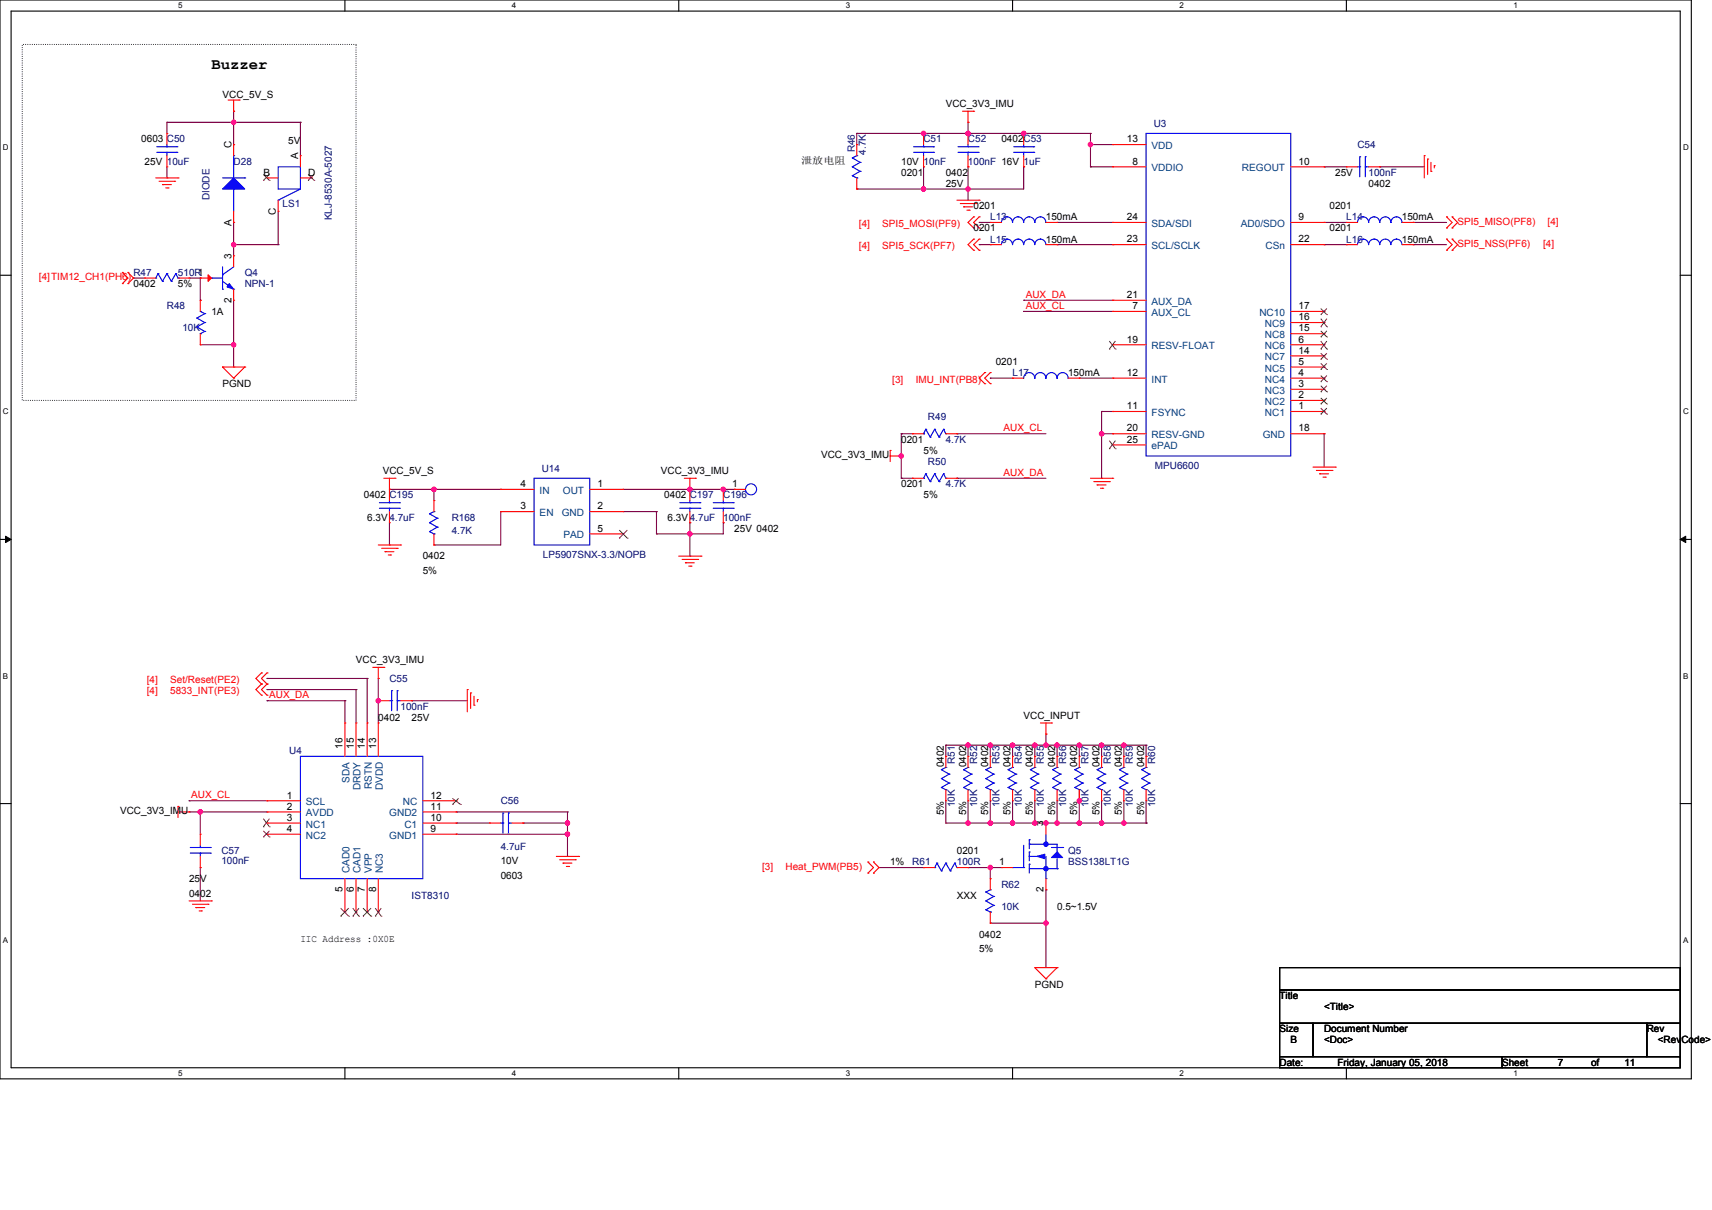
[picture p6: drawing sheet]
<svg xmlns="http://www.w3.org/2000/svg" width="297mm" height="210mm" viewBox="0 0 297 210" stroke-linecap="round" stroke-linejoin="round" font-family="sans-serif">
<path d="M0 0h293.4v187.2h-293.4zM1.9 1.9h289.6v183.4h-289.6z" fill="none" stroke="#000" stroke-width=".19"/>
<g fill="#fff">
<path d="M30.9 .2h.7v1.5h-.7z"/>
<path d="M30.9 185.5h.7v1.5h-.7z"/>
</g>
<path d="M59.8 0v1.9M59.8 185.3v1.9" fill="none" stroke="#000" stroke-width=".19"/>
<g fill="#fff">
<path d="M88.8 .2h.8v1.5h-.8z"/>
<path d="M88.8 185.5h.8v1.5h-.8z"/>
</g>
<path d="M117.8 0v1.9M117.8 185.3v1.9" fill="none" stroke="#000" stroke-width=".19"/>
<g fill="#fff">
<path d="M146.7 .2h.8v1.5h-.8z"/>
<path d="M146.7 185.5h.8v1.5h-.8z"/>
</g>
<path d="M175.7 0v1.9M175.7 185.3v1.9" fill="none" stroke="#000" stroke-width=".19"/>
<g fill="#fff">
<path d="M204.6 .2h.8v1.5h-.8z"/>
<path d="M204.6 185.5h.8v1.5h-.8z"/>
</g>
<path d="M233.6 0v1.9M233.6 185.3v1.9" fill="none" stroke="#000" stroke-width=".19"/>
<g fill="#fff">
<path d="M262.5 .2h.8v1.5h-.8z"/>
<path d="M262.5 185.5h.8v1.5h-.8z"/>
<path d="M.5 24.8h1v1.6h-1z"/>
<path d="M292 24.8h1v1.6h-1z"/>
<path d="M.5 70.7h1v1.5h-1z"/>
<path d="M292 70.7h1v1.5h-1z"/>
</g>
<path d="M0 47.8h1.9M291.5 47.8h1.9" fill="none" stroke="#000" stroke-width=".19"/>
<g fill="#fff">
<path d="M.5 116.5h.9v1.6h-.9z"/>
<path d="M292 116.5h.9v1.6h-.9z"/>
</g>
<path d="M0 93.6h1.9M291.5 93.6h1.9" fill="none" stroke="#000" stroke-width=".19"/>
<path d="M1 93.1l.9 .5-.9 .6zM291.5 93.6l.9-.5v1.1z" fill="#000" stroke="#000" stroke-width=".17"/>
<g fill="#fff">
<path d="M.5 162.4h.9v1.5h-.9z"/>
<path d="M292 162.4h.9v1.5h-.9z"/>
</g>
<path d="M0 139.5h1.9M291.5 139.5h1.9M222 167.9h69.5v3.9h-69.5zM222 171.8h69.5v5.8h-69.5zM222 177.6h5.8v5.8h-5.8zM227.8 177.6h57.9v5.8h-57.9zM285.7 177.6h5.8v5.8h-5.8zM222 183.4h38.6v1.9h-38.6zM260.6 183.4h30.9v1.9h-30.9z" fill="none" stroke="#000" stroke-width=".19"/>
<path d="M3.9 7.7h57.9v61.8h-57.9z" fill="none" stroke="#000" stroke-width=".19" stroke-dasharray="0 .4"/>
<g fill="none" stroke="#800040" stroke-width=".19">
<path d="M40.5 19.3h.1M40.5 19.3v5.8M29 21.2h.1M29 30.9h.1M29 21.2h23.1M29 21.2v2M29 29v1.9M40.5 21.2h.1M40.5 25.1h.1M40.5 38.6h.1M40.5 38.6v5.8M48.3 36.7v5.8"/>
<path d="M52.1 21.2h.1M52.1 21.2v5.8M148.6 23.2h.1M148.6 32.8h.1M148.6 23.2h40.6M148.6 23.2v1.9M160.2 23.2h.1M160.2 32.8h.1M160.2 29h.1M160.2 29v3.8M167.9 23.2h.1M167.9 21.2h.1"/>
<path d="M167.9 29h.1M167.9 32.8h.1M167.9 21.2v2M167.9 29v5.7M169.9 38.6h.1M169.9 38.6h1.9M177.6 23.2h.1M177.6 29h.1M177.6 29v3.8h-29M183.4 38.6h.1M183.4 38.6h9.6M189.2 23.2h.1"/>
<path d="M189.2 25.1h.1M189.2 29h.1M189.2 23.2v5.8M189.2 25.1h3.8M189.2 29h3.8M229.7 29h.1M229.7 38.6h.1M229.7 29h3.9M229.7 38.6h3.9M239.4 29h.1M239.4 29h7.7M245.2 38.6h.1"/>
<path d="M245.2 38.6h5.8M23.2 48.3h.1M23.2 48.3h1.9M32.8 48.3h1.9M34.7 52.1h.1M34.7 48.3h.1M34.7 48.3v3.8M34.7 59.8h5.8M40.5 59.8h.1M40.5 42.5h.1M40.5 42.5h7.8M40.5 52.1v11.6"/>
<path d="M48.3 42.5h.1M169.9 42.5h.1M169.9 42.5h1.9M177.6 52.1h.1M177.6 54h.1M177.6 52.1h15.4M177.6 54h15.4M183.4 42.5h.1M183.4 42.5h9.6M229.7 42.5h.1M229.7 42.5h3.9M245.2 42.5h.1"/>
<path d="M245.2 42.5h5.8M40.5 63.7h.1M156.4 75.3h.1M156.4 79.1h.1M156.4 75.3v7.7M156.4 75.3h1.9M166 75.3h.1M166 75.3h15.5M171.8 65.6h.1M171.8 65.6h3.9M187.2 65.6h.1M187.2 65.6h5.8"/>
<path d="M191.1 71.4h.1M191.1 71.4v11.6M191.1 75.3h1.9M191.1 71.4h1.9M193 75.3h.1M193 71.4h.1M229.7 75.3h.1M229.7 75.3v5.8M67.6 94.6h.1M67.6 84.9h.1M67.6 90.7v3.9M67.6 84.9h19.3"/>
<path d="M75.3 84.9h.1M75.3 94.6h.1M75.3 84.9v2M86.9 88.8h.1M86.9 84.9h.1M86.9 88.8v5.8h-11.6M108.1 84.9h19.3M108.1 88.8h5.8M113.9 88.8h.1M113.9 92.7h.1M113.9 88.8v3.9M119.7 84.9h.1"/>
<path d="M119.7 92.7h.1M119.7 90.7h.1M119.7 96.5h.1M119.7 90.7v5.8M125.5 90.7h.1M125.5 84.9h.1M125.5 90.7v2h-11.6M127.4 84.9h.1M156.4 83h.1M156.4 83h1.9M166 83h.1M166 83h15.5"/>
<path d="M191.1 83h.1M46.3 117.8h.1M46.3 119.7h.1M46.3 117.8h17.4M46.3 119.7h15.5M61.8 119.7h.1M61.8 119.7v5.8M63.7 117.8h.1M63.7 117.8v7.7M65.6 117.8h.1M65.6 117.8v7.7M32.8 139h.1"/>
<path d="M32.8 139h13.5M46.3 121.6h.1M46.3 121.6h13.5M59.8 121.6h.1M59.8 121.6v3.9M65.6 121.6h.1M71.4 121.6h.1M71.4 121.6h9.7M164.1 129.3h.1M164.1 129.3h34.7M164.1 129.3v2M164.1 139v3.8"/>
<path d="M167.9 129.3h.1M167.9 129.3v2M167.9 139v3.8M171.8 129.3h.1M171.8 129.3v2M171.8 139v3.8M175.7 129.3h.1M175.7 129.3v2M175.7 139v3.8M179.5 129.3h.1M179.5 129.3v2M179.5 139v3.8"/>
<path d="M181.5 127.4h.1M181.5 129.3h.1M181.5 127.4v1.9M183.4 129.3h.1M183.4 129.3v2M183.4 139v3.8M187.2 139h.1M187.2 129.3h.1M187.2 129.3v2M187.2 137.1v5.7M191.1 129.3h.1M191.1 129.3v2"/>
<path d="M191.1 139v3.8M195 129.3h.1M195 129.3v2M195 139v3.8M198.8 131.3h.1M198.8 129.3h.1M198.8 129.3v2M198.8 139v3.8M32.8 140.9h.1M32.8 140.9h13.5M34.7 140.9h.1M34.7 150.6h.1"/>
<path d="M34.7 140.9v3.9M34.7 150.6v5.8M79.1 140.9h.1M79.1 144.8h.1M79.1 142.8h.1M79.1 140.9h19.3M79.1 144.8h19.3M79.1 142.8h5.8M90.7 142.8h.1M90.7 142.8h7.7M98.4 140.9h.1M98.4 142.8h.1"/>
<path d="M98.4 144.8h.1M98.4 140.9v7.7M152.5 150.6h7.7M160.2 150.6h.1M164.1 142.8h.1M164.1 142.8h34.7M167.9 150.6h.1M167.9 142.8h.1M167.9 150.6h5.8M171.8 150.6h.1M171.8 142.8h.1M171.8 150.6v1.9"/>
<path d="M175.7 142.8h.1M179.5 142.8h.1M181.5 154.4h.1M181.5 142.8h.1M181.5 154.4v13.5M183.4 142.8h.1M187.2 142.8h.1M191.1 142.8h.1M195 142.8h.1M198.8 142.8h.1M171.8 160.2h.1M171.8 160.2h9.7"/>
<path d="M181.5 160.2h.1"/>
</g>
<g fill="#f0f" stroke="#f0f" stroke-width=".19">
<circle cx="65.6" cy="121.6" r=".38"/>
<circle cx="34.7" cy="140.9" r=".38"/>
<circle cx="98.4" cy="142.8" r=".38"/>
<circle cx="98.4" cy="144.8" r=".38"/>
<circle cx="177.6" cy="23.2" r=".38"/>
<circle cx="167.9" cy="23.2" r=".38"/>
<circle cx="167.9" cy="32.8" r=".38"/>
<circle cx="189.2" cy="25.1" r=".38"/>
<circle cx="191.1" cy="75.3" r=".38"/>
<circle cx="156.4" cy="79.1" r=".38"/>
<circle cx="171.8" cy="150.6" r=".38"/>
<circle cx="181.5" cy="160.2" r=".38"/>
<circle cx="160.2" cy="23.2" r=".38"/>
<circle cx="160.2" cy="32.8" r=".38"/>
<circle cx="40.5" cy="59.8" r=".38"/>
<circle cx="40.5" cy="21.2" r=".38"/>
<circle cx="40.5" cy="42.5" r=".38"/>
<circle cx="175.7" cy="142.8" r=".38"/>
<circle cx="187.2" cy="139" r=".38"/>
<circle cx="187.2" cy="142.8" r=".38"/>
<circle cx="195" cy="142.8" r=".38"/>
<circle cx="191.1" cy="142.8" r=".38"/>
<circle cx="183.4" cy="142.8" r=".38"/>
<circle cx="179.5" cy="142.8" r=".38"/>
<circle cx="181.5" cy="142.8" r=".38"/>
<circle cx="171.8" cy="142.8" r=".38"/>
<circle cx="167.9" cy="142.8" r=".38"/>
<circle cx="179.5" cy="129.3" r=".38"/>
<circle cx="181.5" cy="129.3" r=".38"/>
<circle cx="183.4" cy="129.3" r=".38"/>
<circle cx="187.2" cy="129.3" r=".38"/>
<circle cx="191.1" cy="129.3" r=".38"/>
<circle cx="195" cy="129.3" r=".38"/>
<circle cx="167.9" cy="129.3" r=".38"/>
<circle cx="171.8" cy="129.3" r=".38"/>
<circle cx="175.7" cy="129.3" r=".38"/>
<circle cx="119.7" cy="84.9" r=".38"/>
<circle cx="119.7" cy="92.6" r=".38"/>
<circle cx="75.3" cy="84.9" r=".38"/>
<circle cx="125.5" cy="84.9" r=".38"/>
</g>
<g fill="none" stroke="#f00" stroke-width=".19">
<path d="M39.6 17.4h1.9M40.5 19.3h.1M40.5 17.4v1.9M41.5 17.4h.1M167 19.3h1.9M167.9 19.3v1.9M168.9 19.3h.1M27 30.9h3.9M27.6 31.5h2.7M28.2 32h.1M28.2 32h1.5M28.8 32.6h.3"/>
<path d="M29 23.2h.1M29 29h.1M29 23.2v1.9M29 27v2M29.1 32.6h.1M30.3 31.5h.1M30.9 30.9h.1M40.5 38.6h.1M40.5 25.1h.1M40.5 25.1v1.9M40.5 36.7v1.9M46.3 30.9h.1"/>
<path d="M46.3 30.9h2M48.3 36.7h.1M48.3 34.7v2M52.1 27h.1M52.1 30.9h1.9M52.1 27v2M54 30.9h.1M148.6 32.8h.1M148.6 25.1h.1M148.6 25.1v1.9M148.6 30.9v1.9M160.2 23.2h.1"/>
<path d="M160.2 29h.1M160.2 23.2v1.9M160.2 27v2M166 34.7h3.9M166.6 35.3h2.7M167.2 35.9h.1M167.2 35.9h1.5M167.7 36.5h.4M167.9 21.2h.1M167.9 23.2h.1M167.9 29h.1M167.9 23.2v1.9"/>
<path d="M167.9 27v2M168.1 36.5h.1M168.9 37.6h.1M168.9 39.6h.1M168.9 37.6l-1 1 1 1M169.3 35.3h.1M169.9 34.7h.1M169.9 37.6h.1M169.9 39.6h.1M169.9 37.6l-1 1 1 1M171.8 38.6h.1M171.8 38.6h1.9"/>
<path d="M177.6 23.2h.1M177.6 29h.1M177.6 23.2v1.9M177.6 27v2M181.5 38.6h1.9M183.4 38.6h.1M193 29h.1M193 25.1h.1M193 38.6h.1M193 29h5.8M193 38.6h5.8M193 25.1h5.8"/>
<path d="M223.9 29h5.8M223.9 38.6h5.8M229.7 38.6h.1M229.7 29h.1M233.6 29h.1M233.6 38.6h.1M233.6 29h1.9M233.6 38.6h1.9M237.4 29h2M239.4 29h.1M243.2 38.6h2M245.2 38.6h.1"/>
<path d="M247.1 27h.1M247.1 27v3.9M247.7 27.6h.1M247.7 27.6v2.7M248.2 29.7h.1M248.2 28.2v1.5M248.8 28.8h.1M248.8 28.8v.3M251 39.6h.1M251 37.6h.1M251 37.6l.9 1-.9 1M251.9 39.6h.1"/>
<path d="M251.9 37.6h.1M251.9 37.6l1 1-1 1M21.2 47.3h.1M21.2 49.2h.1M21.2 47.3l1 1-1 .9M22.2 49.2h.1M22.2 47.3h.1M22.2 47.3l1 1-1 .9M25.1 48.3h.1M25.1 48.3h1.9M30.9 48.3h1.9M32.8 48.3h.1"/>
<path d="M34.7 59.8h.1M34.7 52.1h.1M34.7 48.3h.1M34.7 52.1v1.9M34.7 57.9v1.9M34.7 48.3h2M40.5 52.1h.1M40.5 44.4h.1M40.5 44.4v1.9M40.5 50.2v1.9M168.9 41.5h.1M168.9 43.4h.1"/>
<path d="M168.9 41.5l-1 1 1 .9M169.9 41.5h.1M169.9 43.4h.1M169.9 41.5l-1 1 1 .9M171.8 42.5h.1M171.8 42.5h1.9M181.5 42.5h1.9M183.4 42.5h.1M193 54h.1M193 59.8h.1M193 52.1h.1M193 42.5h.1"/>
<path d="M193 42.5h5.8M193 59.8h5.8M193 54h5.8M193 52.1h5.8M223.9 42.5h5.8M223.9 59.8h5.8M223.9 54h5.8M223.9 57.9h5.8M223.9 56h5.8M229.7 59.8h.1M229.7 57.9h.1M229.7 56h.1"/>
<path d="M229.7 54h.1M229.7 42.5h.1M233.6 42.5h.1M233.6 42.5h1.9M243.2 42.5h2M245.2 42.5h.1M251 43.4h.1M251 41.5h.1M251 41.5l.9 1-.9 .9M251.9 43.4h.1M251.9 41.5h.1M251.9 41.5l1 1-1 .9"/>
<path d="M38.6 63.7h.1M38.6 63.7h3.9M38.6 63.7l1.9 1.9M40.5 65.6h.1M42.5 63.7h.1M42.5 63.7l-2 1.9M154.4 78.2h.1M154.4 79.1h2M154.4 78.2v1.9M156.4 79.1h.1M158.3 75.3h.1M158.3 75.3h1.9"/>
<path d="M164.1 75.3h1.9M166 75.3h.1M170.8 64.7h.1M170.8 66.6h.1M170.8 64.7l-.9 .9 .9 1M171.8 64.7h.1M171.8 66.6h.1M171.8 64.7l-1 .9 1 1M175.7 65.6h.1M175.7 65.6h1.9M185.3 65.6h1.9M187.2 65.6h.1"/>
<path d="M193 71.4h.1M193 65.6h.1M193 75.3h.1M193 77.2h.1M193 71.4h5.8M193 65.6h5.8M193 75.3h5.8M193 77.2h5.8M223.9 63.7h5.8M223.9 71.4h5.8M223.9 69.5h5.8M223.9 67.6h5.8"/>
<path d="M223.9 65.6h5.8M223.9 61.8h5.8M223.9 75.3h5.8M229.7 71.4h.1M229.7 69.5h.1M229.7 67.6h.1M229.7 65.6h.1M229.7 63.7h.1M229.7 61.8h.1M229.7 75.3h.1M65.6 94.6h3.9M66.2 95.2h2.7"/>
<path d="M66.6 83h1.9M66.8 95.7h.1M66.8 95.7h1.5M67.4 96.3h.4M67.6 84.9h.1M67.6 90.7h.1M67.6 83v3.9M67.6 88.8v1.9M67.8 96.3h.1M68.5 83h.1M68.9 95.2h.1M69.5 94.6h.1"/>
<path d="M75.3 94.6h.1M75.3 86.9h.1M75.3 86.9v1.9M75.3 92.7v1.9M86.9 88.8h.1M86.9 84.9h.1M86.9 84.9h5.8M86.9 88.8h5.8M102.3 84.9h5.8M102.3 88.8h5.8M102.3 92.7h5.8M108.1 84.9h.1"/>
<path d="M108.1 88.8h.1M108.1 92.7h.1M117.8 96.5h3.8M118.3 97.1h2.7M118.7 83h1.9M118.9 97.7h.1M118.9 97.7h1.5M119.5 98.3h.4M119.7 84.9h.1M119.7 90.7h.1M119.7 83v3.9M119.7 88.8v1.9"/>
<path d="M119.9 98.3h.1M120.6 83h.1M121 97.1h.1M121.6 96.5h.1M125.5 84.9h.1M125.5 90.7h.1M125.5 84.9v2M125.5 88.8v1.9M127.4 84.9h.1M127.4 84.9h1.9M158.3 83h.1M158.3 83h1.9"/>
<path d="M164.1 83h1.9M166 83h.1M189.2 83h3.8M189.8 83.6h2.7M190.3 84.2h.1M190.3 84.2h1.6M190.9 84.7h.4M191.3 84.7h.1M192.5 83.6h.1M193 83h.1M227.8 81.1h3.8M228.4 81.7h2.7"/>
<path d="M228.9 82.2h.1M228.9 82.2h1.6M229.5 82.8h.4M229.9 82.8h.1M231.1 81.7h.1M231.6 81.1h.1M45.4 118.7h.1M45.4 116.8h.1M45.4 118.7l-1 1 1 .9M45.4 116.8l-1 1 1 .9M46.3 118.7h.1M46.3 116.8h.1"/>
<path d="M46.3 118.7l-.9 1 .9 .9M46.3 116.8l-.9 1 .9 .9M64.7 115.8h1.9M65.6 117.8h.1M65.6 115.8v2M66.6 115.8h.1M81.1 119.7h.1M81.1 119.7v3.8M30.9 140h.1M30.9 140v1.9M45.4 120.6h.1M46.3 120.6h.1"/>
<path d="M46.3 139h.1M46.3 139h5.8M59.8 125.5h.1M59.8 125.5v5.8M61.8 125.5h.1M61.8 125.5v5.8M63.7 125.5h.1M63.7 125.5v5.8M65.6 125.5h.1M65.6 121.6h.1M65.6 125.5v5.8M65.6 121.6h2"/>
<path d="M69.5 121.6h1.9M71.4 121.6h.1M73.4 139h5.7M79.1 139h.1M81.7 120.3h.1M81.7 120.3v2.7M82.2 122.4h.1M82.2 120.8v1.6M82.8 121.4h.1M82.8 121.4v.4M164.1 139h.1M164.1 131.3h.1"/>
<path d="M164.1 131.3v1.9M164.1 137.1v1.9M167.9 139h.1M167.9 131.3h.1M167.9 131.3v1.9M167.9 137.1v1.9M171.8 139h.1M171.8 131.3h.1M171.8 131.3v1.9M171.8 137.1v1.9M175.7 139h.1M175.7 131.3h.1"/>
<path d="M175.7 131.3v1.9M175.7 137.1v1.9M179.5 139h.1M179.5 131.3h.1M179.5 131.3v1.9M179.5 137.1v1.9M180.5 125.5h1.9M181.5 127.4h.1M181.5 125.5v1.9M182.4 125.5h.1M183.4 139h.1M183.4 131.3h.1"/>
<path d="M183.4 131.3v1.9M183.4 137.1v1.9M187.2 139h.1M187.2 131.3h.1M187.2 131.3v1.9M187.2 137.1v1.9M191.1 139h.1M191.1 131.3h.1M191.1 131.3v1.9M191.1 137.1v1.9M195 139h.1M195 131.3h.1"/>
<path d="M195 131.3v1.9M195 137.1v1.9M198.8 139h.1M198.8 131.3h.1M198.8 131.3v1.9M198.8 137.1v1.9M30.9 140.9h1.9M32.8 140.9h.1M32.8 156.4h3.9M33.4 156.9h2.7M34 157.5h.1M34 157.5h1.5"/>
<path d="M34.6 158.1h.3M34.7 144.8h.1M34.7 150.6h.1M34.7 144.8v1.9M34.7 148.6v2M34.9 158.1h.1M36.1 156.9h.1M36.7 156.4h.1M46.3 140.9h.1M46.3 142.8h.1M46.3 144.8h.1M46.3 140.9h5.8"/>
<path d="M46.3 142.8h5.8M46.3 144.8h5.8M59.8 158.3h.1M59.8 152.5v5.8M61.8 158.3h.1M61.8 152.5v5.8M63.7 158.3h.1M63.7 152.5v5.8M65.6 158.3h.1M65.6 152.5v5.8M73.4 140.9h5.7M73.4 142.8h5.7"/>
<path d="M73.4 144.8h5.7M79.1 144.8h.1M79.1 142.8h.1M79.1 140.9h.1M84.9 142.8h.1M84.9 142.8h2M88.8 142.8h1.9M90.7 142.8h.1M96.5 148.6h3.9M97.1 149.2h2.7M97.7 149.8h.1M97.7 149.8h1.5"/>
<path d="M98.3 150.4h.3M98.6 150.4h.1M99.8 149.2h.1M100.4 148.6h.1M150.6 149.6h.1M150.6 151.5h.1M150.6 149.6l.9 1-.9 .9M151.5 151.5h.1M151.5 149.6h.1M151.5 149.6l1 1-1 .9M160.2 150.6h.1M160.2 150.6h1.9"/>
<path d="M166 150.6h1.9M167.9 150.6h.1M171.8 152.5h.1M171.8 152.5v1.9M171.8 158.3v1.9M173.7 150.6h.1M173.7 150.6h2M181.5 154.4h.1M181.5 142.8h.1M181.5 142.8v2M181.5 152.5v1.9M171.8 160.2h.1"/>
<path d="M179.5 167.9h.1M179.5 167.9h3.9M179.5 167.9l2 2M181.5 169.9h.1M183.4 167.9h.1M183.4 167.9l-1.9 2"/>
</g>
<g fill="none" stroke="#00f" stroke-width=".19">
<path d="M27.2 26.4h3.5M27.2 25.5h3.5M29 25.5h.1M29 26.4h.1M29 25.1v.4M29 26.4v.6M30.7 26.4h.1M30.7 25.5h.1M38.6 30.9h3.9M40.5 32.8h.1M40.5 27h.1M40.5 27v3.9"/>
<path d="M40.5 32.8v3.9M42.5 30.9h.1M48.3 29h3.8v3.8h-3.8zM48.3 34.7h.1M52.1 32.8l-3.8 1.9M147.9 30.5h.1M147.9 29h.1M147.9 27.4h.1M147.9 30.5l.7 .4M147.9 29l1.3 .7M147.9 27.4l1.3 .8M148.6 30.9h.1"/>
<path d="M148.6 27h.1M148.6 27l-.7 .4M149.2 29.7h.1M149.2 28.2h.1M149.2 29.7l-1.3 .8M149.2 28.2l-1.3 .8M158.5 26.4h3.5M158.5 25.5h3.5M160.2 25.5h.1M160.2 26.4h.1M160.2 25.1v.4M160.2 26.4v.6"/>
<path d="M162 26.4h.1M162 25.5h.1M166.2 26.4h3.5M166.2 25.5h3.5M167.9 25.5h.1M167.9 26.4h.1M167.9 25.1v.4M167.9 26.4v.6M169.7 26.4h.1M169.7 25.5h.1M173.7 38.6a.96 .96 0 0 1 1-1 .96 .96 0 0 1 1 1 .96 .96 0 0 1 .9-1 .96 .96 0 0 1 1 1M175.9 26.4h3.4"/>
<path d="M175.9 25.5h3.4M177.6 25.5h.1M177.6 26.4h.1M177.6 38.6a.96 .96 0 0 1 1-1 .96 .96 0 0 1 .9 1 .96 .96 0 0 1 1-1 .96 .96 0 0 1 .9 1M177.6 25.1v.4M177.6 26.4v.6M179.3 26.4h.1M179.3 25.5h.1M198.8 23.2h25.1v55.9h-25.1zM235.5 38.6a.96 .96 0 0 1 1-1 .96 .96 0 0 1 .9 1M235.5 29h.4M235.9 29h.1"/>
<path d="M235.9 27.2h.1M235.9 27.2v3.5M236.9 27.2h.1M236.9 29h.1M236.9 29h.5M236.9 27.2v3.5M237.4 38.6a.96 .96 0 0 1 1-1 .96 .96 0 0 1 1 1 .96 .96 0 0 1 .9-1 .96 .96 0 0 1 1 1M241.3 38.6a.96 .96 0 0 1 1-1 .96 .96 0 0 1 .9 1M27 48.3h.1M27.4 47.5h.1M27.4 47.5l.8 1.3M27.4 47.5l-.4 .8"/>
<path d="M28.2 48.8h.1M29 47.5h.1M29 47.5l.7 1.3M29 47.5l-.8 1.3M29.7 48.8h.1M30.5 47.5h.1M30.5 47.5l.4 .8M30.5 47.5l-.8 1.3M30.9 48.3h.1M34.2 56.7h.1M34.2 55.2h.1M34.2 56.7l1.3 .8"/>
<path d="M34.2 55.2l1.3 .8M34.7 57.9h.1M34.7 54h.1M34.7 54l.8 .4M35.5 57.5h.1M35.5 56h.1M35.5 54.4h.1M35.5 57.5l-.8 .4M35.5 56l-1.3 .7M35.5 54.4l-1.3 .8M36.7 48.3h.1M36.7 48.3h1.9"/>
<path d="M38.6 47.7h.1M38.6 50.2h.1M38.6 48.8l1.9 1.4M38.6 46.3v3.9M40.5 50.2h.1M40.5 46.3l-1.9 1.4M173.7 42.5a.96 .96 0 0 1 1-1 .96 .96 0 0 1 1 1 .98 .98 0 0 1 .9-1 .96 .96 0 0 1 1 1M177.6 42.5a.96 .96 0 0 1 1-1 .96 .96 0 0 1 .9 1 .98 .98 0 0 1 1-1 .96 .96 0 0 1 .9 1M235.5 42.5a.96 .96 0 0 1 1-1 .96 .96 0 0 1 .9 1M237.4 42.5a.96 .96 0 0 1 1-1 .96 .96 0 0 1 1 1 .97 .97 0 0 1 .9-1 .97 .97 0 0 1 1 1M241.3 42.5a.96 .96 0 0 1 1-1 .96 .96 0 0 1 .9 1M160.2 75.3h.1"/>
<path d="M160.6 74.5h.1M160.6 74.5l-.4 .8M160.6 74.5l.8 1.4M161.4 75.9h.1M162.1 74.5h.1M162.1 74.5l-.7 1.4M162.1 74.5l.8 1.4M162.9 75.9h.1M163.7 74.5h.1M163.7 74.5l-.8 1.4M163.7 74.5l.4 .8M164.1 75.3h.1"/>
<path d="M177.6 65.6a.96 .96 0 0 1 1-.9 .96 .96 0 0 1 .9 .9 .96 .96 0 0 1 1-.9 .96 .96 0 0 1 .9 .9h.1a.96 .96 0 0 1 .9-.9 .96 .96 0 0 1 1 .9 .96 .96 0 0 1 1-.9 .96 .96 0 0 1 .9 .9M65.8 88.2h3.5M65.8 87.2h3.5M67.6 87.2h.1M67.6 88.2h.1M67.6 86.9v.3M67.6 88.2v.6M69.3 88.2h.1M69.3 87.2h.1M74.5 92.3h.1M74.5 90.7h.1M74.5 89.2h.1"/>
<path d="M74.5 92.3l.8 .4M74.5 90.7l1.4 .8M74.5 89.2l1.4 .7M75.3 92.7h.1M75.3 88.8h.1M75.3 88.8l-.8 .4M75.9 91.5h.1M75.9 89.9h.1M75.9 91.5l-1.4 .8M75.9 89.9l-1.4 .8M92.7 83h9.6v11.6h-9.6zM117.9 88.2h3.5"/>
<path d="M117.9 87.2h3.5M119.7 87.2h.1M119.7 88.2h.1M119.7 86.9v.3M119.7 88.2v.6M121.4 88.2h.1M121.4 87.2h.1M123.7 88.2h3.5M123.7 87.2h3.5M125.5 87.2h.1M125.5 88.2h.1M125.5 86.9v.3"/>
<path d="M125.5 88.2v.6M127.2 88.2h.1M127.2 87.2h.1M160.2 83h.1M160.6 82.2h.1M160.6 82.2l-.4 .8M160.6 82.2l.8 1.4M161.4 83.6h.1M162.1 82.2h.1M162.1 82.2l-.7 1.4M162.1 82.2l.8 1.4M162.9 83.6h.1"/>
<path d="M163.7 82.2h.1M163.7 82.2l-.8 1.4M163.7 82.2l.4 .8M164.1 83h.1M67.9 119.9h.1M67.9 119.9v3.4M68.9 119.9h.1M68.9 119.9v3.4M52.1 131.3h21.3v21.2h-21.3zM67.6 121.6h.3M67.9 121.6h.1M68.9 121.6h.1"/>
<path d="M68.9 121.6h.6M163.3 136.7h.1M163.3 135.1h.1M163.3 133.6h.1M163.3 136.7l.8 .4M163.3 135.1l1.4 .8M163.3 133.6l1.4 .8M164.1 137.1h.1M164.1 133.2h.1M164.1 133.2l-.8 .4M164.7 135.9h.1M164.7 134.4h.1"/>
<path d="M164.7 135.9l-1.4 .8M164.7 134.4l-1.4 .7M167.2 136.7h.1M167.2 135.1h.1M167.2 133.6h.1M167.2 136.7l.7 .4M167.2 135.1l1.3 .8M167.2 133.6l1.3 .8M167.9 137.1h.1M167.9 133.2h.1M167.9 133.2l-.7 .4M168.5 135.9h.1"/>
<path d="M168.5 134.4h.1M168.5 135.9l-1.3 .8M168.5 134.4l-1.3 .7M171 136.7h.1M171 135.1h.1M171 133.6h.1M171 135.1l1.4 .8M171 133.6l1.4 .8M171 136.7l.8 .4M171.8 137.1h.1M171.8 133.2h.1M171.8 133.2l-.8 .4"/>
<path d="M172.4 135.9h.1M172.4 134.4h.1M172.4 135.9l-1.4 .8M172.4 134.4l-1.4 .7M174.9 136.7h.1M174.9 135.1h.1M174.9 133.6h.1M174.9 136.7l.8 .4M174.9 135.1l1.3 .8M174.9 133.6l1.3 .8M175.7 137.1h.1M175.7 133.2h.1"/>
<path d="M175.7 133.2l-.8 .4M176.2 135.9h.1M176.2 134.4h.1M176.2 135.9l-1.3 .8M176.2 134.4l-1.3 .7M178.8 136.7h.1M178.8 135.1h.1M178.8 133.6h.1M178.8 136.7l.7 .4M178.8 135.1l1.3 .8M178.8 133.6l1.3 .8M179.5 137.1h.1"/>
<path d="M179.5 133.2h.1M179.5 133.2l-.7 .4M180.1 135.9h.1M180.1 134.4h.1M180.1 135.9l-1.3 .8M180.1 134.4l-1.3 .7M182.6 136.7h.1M182.6 135.1h.1M182.6 133.6h.1M182.6 136.7l.8 .4M182.6 135.1l1.4 .8M182.6 133.6l1.4 .8"/>
<path d="M183.4 137.1h.1M183.4 133.2h.1M183.4 133.2l-.8 .4M184 135.9h.1M184 134.4h.1M184 135.9l-1.4 .8M184 134.4l-1.4 .7M186.5 136.7h.1M186.5 135.1h.1M186.5 133.6h.1M186.5 136.7l.7 .4M186.5 135.1l1.3 .8"/>
<path d="M186.5 133.6l1.3 .8M187.2 137.1h.1M187.2 133.2h.1M187.2 133.2l-.7 .4M187.8 135.9h.1M187.8 134.4h.1M187.8 135.9l-1.3 .8M187.8 134.4l-1.3 .7M190.3 136.7h.1M190.3 135.1h.1M190.3 133.6h.1M190.3 136.7l.8 .4"/>
<path d="M190.3 135.1l1.4 .8M190.3 133.6l1.4 .8M191.1 137.1h.1M191.1 133.2h.1M191.1 133.2l-.8 .4M191.7 135.9h.1M191.7 134.4h.1M191.7 135.9l-1.4 .8M191.7 134.4l-1.4 .7M194.2 136.7h.1M194.2 135.1h.1M194.2 133.6h.1"/>
<path d="M194.2 136.7l.8 .4M194.2 135.1l1.3 .8M194.2 133.6l1.3 .8M195 137.1h.1M195 133.2h.1M195 133.2l-.8 .4M195.5 135.9h.1M195.5 134.4h.1M195.5 135.9l-1.3 .8M195.5 134.4l-1.3 .7M198.1 136.7h.1M198.1 135.1h.1"/>
<path d="M198.1 133.6h.1M198.1 136.7l.7 .4M198.1 135.1l1.3 .8M198.1 133.6l1.3 .8M198.8 137.1h.1M198.8 133.2h.1M198.8 133.2l-.7 .4M199.4 135.9h.1M199.4 134.4h.1M199.4 135.9l-1.3 .8M199.4 134.4l-1.3 .7M33 148.1h3.5"/>
<path d="M33 147.1h3.5M34.7 147.1h.1M34.7 148.1h.1M34.7 146.7v.4M34.7 148.1v.5M36.5 148.1h.1M36.5 147.1h.1M86.9 142.8h.3M87.2 142.8h.1M87.2 141.1h.1M87.2 141.1v3.5M88.2 141.1h.1"/>
<path d="M88.2 142.8h.1M88.2 142.8h.6M88.2 141.1v3.5M162.1 150.6h.1M162.5 149.8h.1M162.5 149.8l-.4 .8M162.5 149.8l.8 1.4M163.3 151.2h.1M164.1 149.8h.1M164.1 149.8l-.8 1.4M164.1 149.8l.8 1.4M164.9 151.2h.1"/>
<path d="M165.6 149.8h.1M165.6 149.8l-.7 1.4M165.6 149.8l.4 .8M166 150.6h.1M171 157.9h.1M171 156.4h.1M171 154.8h.1M171 157.9l.8 .4M171 156.4l1.4 .7M171 154.8l1.4 .8M171.8 158.3h.1M171.8 154.4h.1"/>
<path d="M171.8 154.4l-.8 .4M172.4 157.1h.1M172.4 155.6h.1M172.4 157.1l-1.4 .8M172.4 155.6l-1.4 .8M175.7 150.6h.1M175.7 150.6h1.9M177.6 150.6h.1M177.6 146.7v3.9M178.6 150h.1M178.6 147.9h.1M178.6 145.7h.1"/>
<path d="M178.6 146.5h.1M178.6 148.6h.1M178.6 145.7v1.6M178.6 147.9v1.5M178.6 150v1.5M178.6 150.8h4.8M178.6 146.5h4.8v1.6M178.6 148.6h1.9M181.5 146.5h.1M181.5 152.5h.1M181.5 144.8v1.7M181.5 148.6v3.9"/>
<path d="M182.4 147.1h2M183.4 150.8h.1M183.4 148.1h.1M183.4 149v1.8M184.4 147.1h.1"/>
<circle cx="130.3" cy="84.9" r=".96"/>
</g>
<g fill="none" stroke="#804000" stroke-width=".17">
<path d="M45.7 31.3h.1M45.7 30.3l1 1M46.7 31.3h.1M46.7 30.3l-1 1M53.4 31.3h.1M53.4 30.3l1.1 1M54.5 31.3h.1M54.5 30.3l-1.1 1M192.4 59.2l1.1 1.4M193.5 59.2l-1.1 1.4M229.1 58.5h.1M229.1 56.7h.1"/>
<path d="M229.1 54.6h.1M229.1 59.2l1.1 1.4M229.1 57.4l1.1 1.1M229.1 55.3l1.1 1.4M229.1 53.5l1.1 1.1M230.2 58.5h.1M230.2 56.7h.1M230.2 54.6h.1M230.2 59.2l-1.1 1.4M230.2 57.4l-1.1 1.1M230.2 55.3l-1.1 1.4M230.2 53.5l-1.1 1.1"/>
<path d="M192.4 60.6h.1M192.4 77.9h.1M192.4 76.5l1.1 1.4M193.5 60.6h.1M193.5 77.9h.1M193.5 76.5l-1.1 1.4M229.1 71.9h.1M229.1 70.1h.1M229.1 68h.1M229.1 66.2h.1M229.1 64.1h.1M229.1 60.6h.1"/>
<path d="M229.1 62.4h.1M229.1 70.8l1.1 1.1M229.1 69.1l1.1 1M229.1 66.9l1.1 1.1M229.1 65.2l1.1 1M229.1 63.1l1.1 1M229.1 61.3l1.1 1.1M230.2 71.9h.1M230.2 70.1h.1M230.2 68h.1M230.2 66.2h.1M230.2 64.1h.1"/>
<path d="M230.2 60.6h.1M230.2 62.4h.1M230.2 70.8l-1.1 1.1M230.2 69.1l-1.1 1M230.2 66.9l-1.1 1.1M230.2 65.2l-1.1 1M230.2 63.1l-1.1 1M230.2 61.3l-1.1 1.1M107.4 93.4h.1M107.4 92l1.4 1.4M108.8 93.4h.1M108.8 92l-1.4 1.4"/>
<path d="M78.5 139.6h.1M78.5 138.6l1.4 1M79.6 138.6l-1.1 1M79.9 139.6h.1M45.7 143.5h.1M45.7 145.3h.1M45.7 142.1l1 1.4M45.7 144.2l1 1.1M46.7 143.5h.1M46.7 145.3h.1M46.7 142.1l-1 1.4M46.7 144.2l-1 1.1"/>
<path d="M59.1 159h.1M59.1 157.6l1.4 1.4M60.5 159h.1M60.5 157.6l-1.4 1.4M61.2 159h.1M61.2 157.6l1.1 1.4M62.3 159h.1M62.3 157.6l-1.1 1.4M63 159h.1M63 157.6l1.4 1.4M64.4 159h.1M64.4 157.6l-1.4 1.4"/>
<path d="M65.1 159h.1M65.1 157.6l1 1.4M66.1 159h.1M66.1 157.6l-1 1.4"/>
</g>
<g fill="#00f" stroke="#00f" stroke-width=".19">
<path d="M39.8 49.2l.7 1-1.1-.4z"/>
<path d="M182.4 148.8l1-.9 1 .9z"/>
<path d="M179.9 148.6l1.4-.3v.7z"/>
<path d="M40.5 30.9l2 1.9h-3.9z"/>
<circle cx="181.5" cy="146.5" r=".38"/>
<circle cx="181.5" cy="150.8" r=".38"/>
</g>
<path d="M36.1 47.7l.6 .6-.6 .5z" fill="#f00" stroke="#f00" stroke-width=".19"/>
<text font-size="2.7" x="36.7" y="11.9">Buzzer</text>
<g font-size="1.8">
<text x="40.1" y="25.7" transform="rotate(-90 40.1 25.7)">C</text>
<text x="51.7" y="27.6" transform="rotate(-90 51.7 27.6)">A</text>
<text x="40.1" y="39.2" transform="rotate(-90 40.1 39.2)">A</text>
<text x="47.9" y="37.4" transform="rotate(-90 47.9 37.4)">C</text>
<text x="40.1" y="45" transform="rotate(-90 40.1 45)">3</text>
<text x="40.1" y="52.5" transform="rotate(-90 40.1 52.5)">2</text>
<text x="59.4" y="129.9" transform="rotate(-90 59.4 129.9)">16</text>
<text x="61.4" y="129.9" transform="rotate(-90 61.4 129.9)">15</text>
<text x="63.3" y="129.9" transform="rotate(-90 63.3 129.9)">14</text>
<text x="65.2" y="129.9" transform="rotate(-90 65.2 129.9)">13</text>
<text x="181" y="143.4" transform="rotate(-90 181 143.4)">3</text>
<text x="59.4" y="154.8" transform="rotate(-90 59.4 154.8)">5</text>
<text x="61.4" y="154.8" transform="rotate(-90 61.4 154.8)">6</text>
<text x="63.3" y="154.8" transform="rotate(-90 63.3 154.8)">7</text>
<text x="65.2" y="154.8" transform="rotate(-90 65.2 154.8)">8</text>
<text x="181" y="154.8" transform="rotate(-90 181 154.8)">2</text>
</g>
<g font-size="1.8" fill="#004080">
<text x="60.6" y="135.8" transform="rotate(-90 60.6 135.8)">SDA</text>
<text x="62.6" y="137.2" transform="rotate(-90 62.6 137.2)">DRDY</text>
<text x="64.5" y="137" transform="rotate(-90 64.5 137)">RSTN</text>
<text x="66.4" y="137.2" transform="rotate(-90 66.4 137.2)">DVDD</text>
<text x="60.6" y="151.5" transform="rotate(-90 60.6 151.5)">CAD0</text>
<text x="62.6" y="151.5" transform="rotate(-90 62.6 151.5)">CAD1</text>
<text x="64.5" y="151.5" transform="rotate(-90 64.5 151.5)">VPP</text>
<text x="66.4" y="151.5" transform="rotate(-90 66.4 151.5)">NC3</text>
</g>
<g font-size="1.7">
<text x="38.6" y="17">VCC_5V_S</text>
<text x="164.1" y="18.5">VCC_3V3_IMU</text>
<text x="24.5" y="24.7">0603 C50</text>
<text x="25.1" y="28.6">25V 10uF</text>
<text x="50" y="24.9">5V</text>
<text x="139" y="28.4">泄放电阻</text>
<text x="156.3" y="28.6">10V 10nF</text>
<text x="173.7" y="24.7">0402C53</text>
<text x="195.5" y="24.7">13</text>
<text x="196.5" y="28.6">8</text>
<text x="225.3" y="28.6">10</text>
<text x="45.7" y="30.5">B</text>
<text x="53.5" y="30.5">D</text>
<text x="156.3" y="30.5">0201</text>
<text x="164.1" y="32.4">25V</text>
<text x="164.1" y="30.5">0402</text>
<text x="231.6" y="30.5">25V</text>
<text x="237.4" y="32.4">0402</text>
<text x="168.9" y="36.3">0201</text>
<text x="168.9" y="40.2">0201</text>
<text x="181.4" y="38.2">150mA</text>
<text x="195.5" y="38.2">24</text>
<text x="225.3" y="38.2">9</text>
<text x="230.7" y="40.2">0201</text>
<text x="230.7" y="36.3">0201</text>
<text x="243.2" y="38.2">150mA</text>
<text x="181.4" y="42.1">150mA</text>
<text x="195.5" y="42.1">23</text>
<text x="225.3" y="42.1">22</text>
<text x="243.2" y="42.1">150mA</text>
<text x="23.2" y="49.8">0402</text>
<text x="30.9" y="49.8">5%</text>
<text x="195.5" y="51.7">21</text>
<text x="196.5" y="53.7">7</text>
<text x="225.3" y="53.7">17</text>
<text x="36.7" y="54.6">1A</text>
<text x="195.5" y="59.4">19</text>
<text x="225.3" y="59.4">6</text>
<text x="225.3" y="57.5">15</text>
<text x="225.3" y="55.6">16</text>
<text x="172.7" y="63.3">0201</text>
<text x="185.3" y="65.3">150mA</text>
<text x="195.5" y="65.2">12</text>
<text x="225.3" y="65.2">4</text>
<text x="225.3" y="63.3">5</text>
<text x="225.3" y="61.4">14</text>
<text x="38.6" y="67.2">PGND</text>
<text x="195.5" y="71">11</text>
<text x="225.3" y="71">1</text>
<text x="225.3" y="69.1">2</text>
<text x="225.3" y="67.2">3</text>
<text x="156.3" y="76.8">0201</text>
<text x="195.5" y="74.9">20</text>
<text x="195.5" y="76.8">25</text>
<text x="225.3" y="74.9">18</text>
<text x="66.4" y="82.2">VCC_5V_S</text>
<text x="114.6" y="82.2">VCC_3V3_IMU</text>
<text x="142.4" y="79.5">VCC_3V3_IMU</text>
<text x="160.2" y="78.8">5%</text>
<text x="63.1" y="86.5">0402 C195</text>
<text x="90.3" y="88.4">3</text>
<text x="90.3" y="84.5">4</text>
<text x="103.7" y="84.5">1</text>
<text x="103.7" y="88.4">2</text>
<text x="115.2" y="86.5">0402 C197</text>
<text x="127" y="84.5">1</text>
<text x="156.3" y="84.6">0201</text>
<text x="160.2" y="86.5">5%</text>
<text x="63.7" y="90.4">6.3V 4.7uF</text>
<text x="103.7" y="92.3">5</text>
<text x="115.8" y="90.4">6.3V4.7uF</text>
<text x="127.4" y="92.3">25V 0402</text>
<text x="73.3" y="97.1">0402</text>
<text x="73.3" y="99.6">5%</text>
<text x="61.8" y="115.1">VCC_3V3_IMU</text>
<text x="65.6" y="125.1">0402</text>
<text x="71.4" y="125.1">25V</text>
<text x="177.6" y="124.7">VCC_INPUT</text>
<text x="163.7" y="133.2" transform="rotate(-90 163.7 133.2)">0402</text>
<text x="167.6" y="133.2" transform="rotate(-90 167.6 133.2)">0402</text>
<text x="171.5" y="133.2" transform="rotate(-90 171.5 133.2)">0402</text>
<text x="175.3" y="133.2" transform="rotate(-90 175.3 133.2)">0402</text>
<text x="179.2" y="133.2" transform="rotate(-90 179.2 133.2)">0402</text>
<text x="183" y="133.2" transform="rotate(-90 183 133.2)">0402</text>
<text x="186.9" y="133.2" transform="rotate(-90 186.9 133.2)">0402</text>
<text x="190.8" y="133.2" transform="rotate(-90 190.8 133.2)">0402</text>
<text x="194.6" y="133.2" transform="rotate(-90 194.6 133.2)">0402</text>
<text x="198.5" y="133.2" transform="rotate(-90 198.5 133.2)">0402</text>
<text x="20.8" y="141.3">VCC_3V3_IMU</text>
<text x="49.8" y="138.6">1</text>
<text x="49.8" y="140.5">2</text>
<text x="49.8" y="142.5">3</text>
<text x="74.7" y="142.5">10</text>
<text x="74.7" y="140.5">11</text>
<text x="74.7" y="138.6">12</text>
<text x="163.7" y="141.5" transform="rotate(-90 163.7 141.5)">5%</text>
<text x="167.6" y="141.5" transform="rotate(-90 167.6 141.5)">5%</text>
<text x="171.5" y="141.5" transform="rotate(-90 171.5 141.5)">5%</text>
<text x="175.3" y="141.5" transform="rotate(-90 175.3 141.5)">5%</text>
<text x="179.2" y="141.5" transform="rotate(-90 179.2 141.5)">5%</text>
<text x="183" y="141.5" transform="rotate(-90 183 141.5)">5%</text>
<text x="186.9" y="141.5" transform="rotate(-90 186.9 141.5)">5%</text>
<text x="190.8" y="141.5" transform="rotate(-90 190.8 141.5)">5%</text>
<text x="194.6" y="141.5" transform="rotate(-90 194.6 141.5)">5%</text>
<text x="198.5" y="141.5" transform="rotate(-90 198.5 141.5)">5%</text>
<text x="49.8" y="144.4">4</text>
<text x="74.7" y="144.4">9</text>
<text x="86.9" y="150">10V</text>
<text x="166" y="148.3">0201</text>
<text x="32.8" y="153.1">25V</text>
<text x="32.8" y="155.6">0402</text>
<text x="86.9" y="152.5">0603</text>
<text x="154.4" y="150.2">1%</text>
<text x="166" y="156">XXX</text>
<text x="173.3" y="150.2">1</text>
<text x="183.4" y="157.9">0.5~1.5V</text>
<text x="52.1" y="163.5">IIC Address :0X0E</text>
<text x="169.9" y="162.7">0402</text>
<text x="169.9" y="165.2">5%</text>
<text x="179.5" y="171.4">PGND</text>
<text x="222" y="173.4">Title</text>
<text x="222" y="179.1">Size</text>
<text x="229.7" y="179.1">Document Number</text>
<text x="229.7" y="175.3">&lt;Title&gt;</text>
<text x="285.7" y="179.1">Rev</text>
<text x="222" y="184.9">Date:</text>
<text x="223.9" y="181.1">B</text>
<text x="229.7" y="181.1">&lt;Doc&gt;</text>
<text x="232" y="184.9">Friday, January 05, 2018</text>
<text x="260.6" y="184.9">Sheet</text>
<text x="270.2" y="184.9">7</text>
<text x="276" y="184.9">of</text>
<text x="281.8" y="184.9">11</text>
<text x="287.6" y="181.1">&lt;RevCode&gt;</text>
</g>
<g font-size="1.7" fill="#000080">
<text x="200.2" y="22">U3</text>
<text x="40.5" y="28.6">D28</text>
<text x="148.3" y="26.4" transform="rotate(-90 148.3 26.4)">R46</text>
<text x="150.2" y="26.8" transform="rotate(-90 150.2 26.8)">4.7K</text>
<text x="160.2" y="24.7">C51</text>
<text x="167.9" y="24.7">C52</text>
<text x="167.9" y="28.6">100nF 16V 1uF</text>
<text x="235.5" y="25.7">C54</text>
<text x="36.3" y="34.7" transform="rotate(-90 36.3 34.7)">DIODE</text>
<text x="49" y="35.9">LS1</text>
<text x="237.4" y="30.5">100nF</text>
<text x="57.6" y="38.2" transform="rotate(-90 57.6 38.2)">KLJ-8530A-5027</text>
<text x="171.8" y="38.2">L13</text>
<text x="233.6" y="38.2">L14</text>
<text x="23.2" y="47.9">R47</text>
<text x="30.9" y="47.9">510R1</text>
<text x="42.5" y="47.9">Q4</text>
<text x="171.8" y="42.1">L15</text>
<text x="233.6" y="42.1">L16</text>
<text x="29" y="53.7">R48</text>
<text x="42.5" y="49.8">NPN-1</text>
<text x="31.7" y="57.5">10K</text>
<text x="175.6" y="65.3">L17</text>
<text x="161" y="73">R49</text>
<text x="164.1" y="76.8">4.7K</text>
<text x="94" y="81.9">U14</text>
<text x="161" y="80.7">R50</text>
<text x="200.4" y="81.5">MPU6600</text>
<text x="125.5" y="86.5">C196</text>
<text x="164.1" y="84.6">4.7K</text>
<text x="78.4" y="90.4">R168</text>
<text x="78.4" y="92.7">4.7K</text>
<text x="125.5" y="90.4">100nF</text>
<text x="94.2" y="96.9">LP5907SNX-3.3/NOPB</text>
<text x="67.6" y="118.3">C55</text>
<text x="69.5" y="123.2">100nF</text>
<text x="50.2" y="130.9">U4</text>
<text x="165.7" y="132.6" transform="rotate(-90 165.7 132.6)">R51</text>
<text x="169.5" y="132.6" transform="rotate(-90 169.5 132.6)">R52</text>
<text x="173.4" y="132.6" transform="rotate(-90 173.4 132.6)">R53</text>
<text x="177.2" y="132.6" transform="rotate(-90 177.2 132.6)">R54</text>
<text x="181.1" y="132.6" transform="rotate(-90 181.1 132.6)">R55</text>
<text x="185" y="132.6" transform="rotate(-90 185 132.6)">R56</text>
<text x="188.8" y="132.6" transform="rotate(-90 188.8 132.6)">R57</text>
<text x="192.7" y="132.6" transform="rotate(-90 192.7 132.6)">R58</text>
<text x="196.5" y="132.6" transform="rotate(-90 196.5 132.6)">R59</text>
<text x="200.4" y="132.6" transform="rotate(-90 200.4 132.6)">R60</text>
<text x="86.9" y="139.6">C56</text>
<text x="165.7" y="140.1" transform="rotate(-90 165.7 140.1)">10K</text>
<text x="169.5" y="140.1" transform="rotate(-90 169.5 140.1)">10K</text>
<text x="173.4" y="140.1" transform="rotate(-90 173.4 140.1)">10K</text>
<text x="177.2" y="140.1" transform="rotate(-90 177.2 140.1)">10K</text>
<text x="181.1" y="140.1" transform="rotate(-90 181.1 140.1)">10K</text>
<text x="185" y="140.1" transform="rotate(-90 185 140.1)">10K</text>
<text x="188.8" y="140.1" transform="rotate(-90 188.8 140.1)">10K</text>
<text x="192.7" y="140.1" transform="rotate(-90 192.7 140.1)">10K</text>
<text x="196.5" y="140.1" transform="rotate(-90 196.5 140.1)">10K</text>
<text x="200.4" y="140.1" transform="rotate(-90 200.4 140.1)">10K</text>
<text x="38.4" y="148.3">C57</text>
<text x="38.4" y="150">100nF</text>
<text x="86.9" y="147.5">4.7uF</text>
<text x="185.3" y="148.3">Q5</text>
<text x="71.4" y="156">IST8310</text>
<text x="158.3" y="150.2">R61</text>
<text x="166" y="150.2">100R</text>
<text x="173.7" y="154.1">R62</text>
<text x="185.3" y="150.2">BSS138LT1G</text>
<text x="173.7" y="157.9">10K</text>
</g>
<g font-size="1.7" fill="#004080">
<text x="199.8" y="29.7">VDDIO</text>
<text x="199.8" y="25.9">VDD</text>
<text x="215.5" y="29.7">REGOUT</text>
<text x="199.8" y="39.4">SDA/SDI</text>
<text x="215.3" y="39.4">AD0/SDO</text>
<text x="199.8" y="43.2">SCL/SCLK</text>
<text x="219.5" y="43.2">CSn</text>
<text x="199.8" y="52.9">AUX_DA</text>
<text x="199.8" y="54.8">AUX_CL</text>
<text x="218.5" y="54.8">NC10</text>
<text x="219.4" y="58.7">NC8</text>
<text x="219.4" y="56.8">NC9</text>
<text x="199.8" y="60.6">RESV-FLOAT</text>
<text x="219.4" y="64.5">NC5</text>
<text x="219.4" y="60.6">NC6</text>
<text x="219.4" y="62.5">NC7</text>
<text x="199.8" y="66.4">INT</text>
<text x="219.4" y="70.3">NC2</text>
<text x="219.4" y="68.3">NC3</text>
<text x="219.4" y="66.4">NC4</text>
<text x="199.8" y="72.2">FSYNC</text>
<text x="199.8" y="76.1">RESV-GND</text>
<text x="199.8" y="78">ePAD</text>
<text x="219.1" y="76.1">GND</text>
<text x="219.4" y="72.2">NC1</text>
<text x="93.6" y="89.6">EN</text>
<text x="93.6" y="85.7">IN</text>
<text x="97.5" y="89.6">GND</text>
<text x="97.6" y="85.7">OUT</text>
<text x="97.8" y="93.4">PAD</text>
<text x="53.1" y="139.8">SCL</text>
<text x="53.1" y="141.7">AVDD</text>
<text x="53.1" y="143.6">NC1</text>
<text x="67.5" y="141.7">GND2</text>
<text x="69.9" y="139.8">NC</text>
<text x="70.2" y="143.6">C1</text>
<text x="53.1" y="145.6">NC2</text>
<text x="67.5" y="145.6">GND1</text>
</g>
<g font-size="1.7" fill="#f00">
<text x="149" y="39.4">[4]</text>
<text x="153.1" y="39.4">SPI5_MOSI(PF9)</text>
<text x="252.9" y="39">SPI5_MISO(PF8)</text>
<text x="268.5" y="39">[4]</text>
<text x="149" y="43.2">[4]</text>
<text x="153.1" y="43.2">SPI5_SCK(PF7)</text>
<text x="252.9" y="42.9">SPI5_NSS(PF6)</text>
<text x="267.7" y="42.9">[4]</text>
<text x="6.8" y="48.7">[4]TIM12_CH1(PH6)</text>
<text x="178" y="51.7">AUX_DA</text>
<text x="178" y="53.6">AUX_CL</text>
<text x="154.8" y="66.4">[3]</text>
<text x="158.9" y="66.4">IMU_INT(PB8)</text>
<text x="174.1" y="74.8">AUX_CL</text>
<text x="174.1" y="82.6">AUX_DA</text>
<text x="25.5" y="118.5">[4]</text>
<text x="29.5" y="118.5">Set/Reset(PE2)</text>
<text x="25.5" y="120.5">[4]</text>
<text x="29.5" y="120.5">5833_INT(PE3)</text>
<text x="46.7" y="121.2">AUX_DA</text>
<text x="33.2" y="138.5">AUX_CL</text>
<text x="132.2" y="151">[3]</text>
<text x="136.3" y="151">Heat_PWM(PB5)</text>
</g>
<g font-size="1.4">
<text x="30.9" y="1.4">5</text>
<text x="88.8" y="1.4">4</text>
<text x="146.7" y="1.4">3</text>
<text x="204.6" y="1.4">2</text>
<text x="262.6" y="1.4">1</text>
<text x=".5" y="26.1">D</text>
<text x="292" y="26.1">D</text>
<text x=".5" y="71.9">C</text>
<text x="292" y="71.9">C</text>
<text x=".5" y="117.8">B</text>
<text x="292" y="117.8">B</text>
<text x=".5" y="163.6">A</text>
<text x="292" y="163.6">A</text>
<text x="30.9" y="186.7">5</text>
<text x="88.8" y="186.7">4</text>
<text x="146.7" y="186.7">3</text>
<text x="204.6" y="186.7">2</text>
<text x="262.6" y="186.7">1</text>
</g>
</svg>
